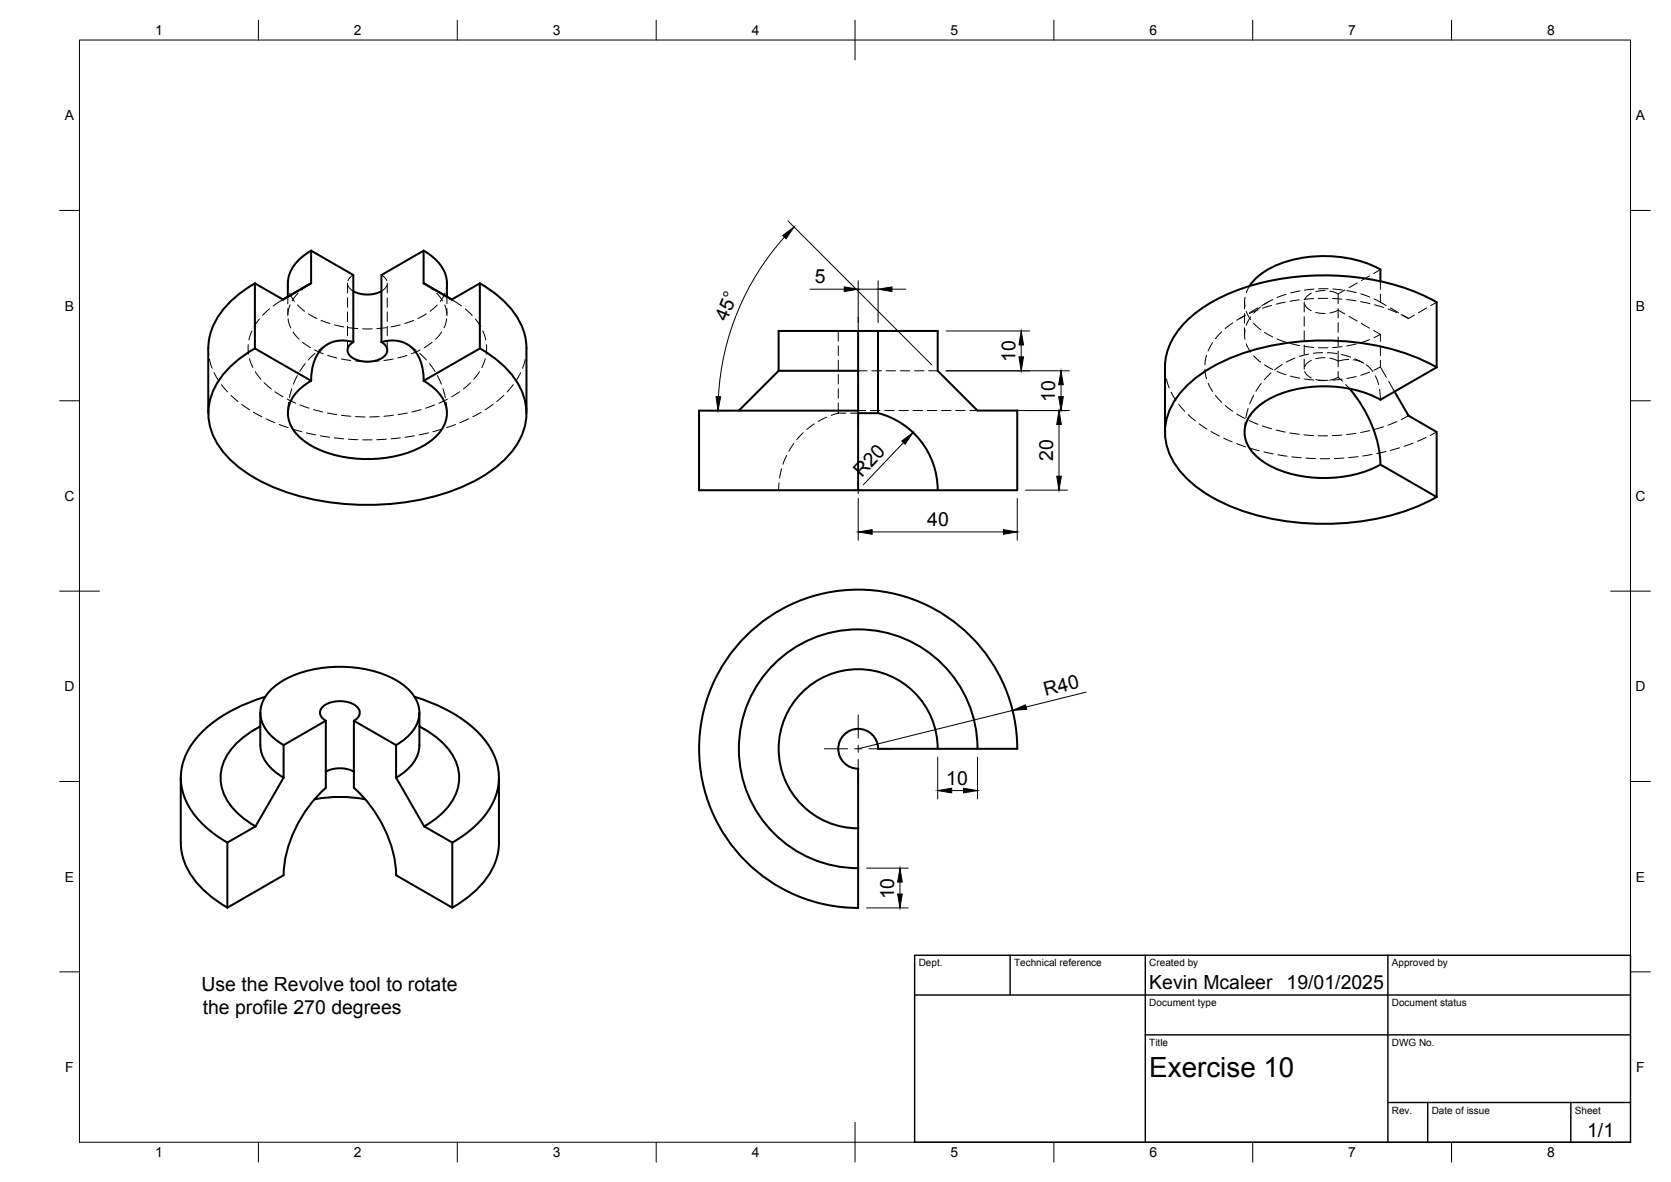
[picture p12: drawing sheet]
<svg xmlns="http://www.w3.org/2000/svg" width="420mm" height="297mm" viewBox="0 0 420 297" stroke-linecap="round" stroke-linejoin="round" font-family="sans-serif">
<!-- layer: Visible -->
<g fill="none" stroke="#000" stroke-width=".51">
<path d="M64.1 71.2v16.4M64.1 71.2a22.5 22.5 0 0 0-11.2 12.7l-.5 3.6v16.4M72.4 71.1v3.5M78.2 63l10.6 6.1v16.9a2.16 2.16 0 0 0-1.4 2 2.16 2.16 0 0 0 1.4 2.1 7.5 7.5 0 0 0 7.8-.5 2.07 2.07 0 0 0 .8-2 2.07 2.07 0 0 0-1.5-1.6v-16.9l10.6-6.1v8.2l7.1 4.1M78.2 71.2l-7 4.1-7.1-4.1M78.2 63v8.2M78.2 71.2h.1M78.2 63a10 10 0 0 0-5.8 8.1M88.8 73.2a7.8 7.8 0 0 0 7.1 0M106.5 63a10 10 0 0 1 5.9 8.1v3.5M106.5 71.2l7.1 4.1M113.6 75.3l7-4.1v16.4l-14.1 8.1"/>
<path d="M120.7 71.2a22.5 22.5 0 0 1 11.2 12.7l.5 3.6v16.4M347.1 67.7v3M347.1 67.7a31.2 31.2 0 0 0-28.9 .4l-1 .7a11.9 11.9 0 0 0-3 3.1M64.1 87.6l14.1 8.1M64.1 87.5a23.3 23.3 0 0 0-10.8 11.5 14.8 14.8 0 0 0 3.8 15.7 40.6 40.6 0 0 0 20.2 10.5 65.3 65.3 0 0 0 39.3-3 29.6 29.6 0 0 0 13.4-10.5 14.3 14.3 0 0 0-1.1-17.3 27.4 27.4 0 0 0-8.2-6.9M88.8 86a7.6 7.6 0 0 0-10 5.4l-.5 2.7-.1 1.6M95.9 86a7.6 7.6 0 0 1 10.1 5.4l.5 2.7v1.6a9.9 9.9 0 0 1 5.9 8.1 9.9 9.9 0 0 1-5.9 8.2 31.3 31.3 0 0 1-28.3 0 9.9 9.9 0 0 1-5.8-8.2 9.9 9.9 0 0 1 5.8-8.1M195.8 93.2h20M215.8 93.2v-10h-20v10l-10 10M215.8 83.2h20v10l10 10h10v20h-80v-20h40v20M215.8 93.2v10M220.8 83.2v20.6h-5"/>
<path d="M292.9 92.3v16.3M292.9 92.2a17.6 17.6 0 0 1 7.5-13.3 49.2 49.2 0 0 1 26-9.4 62.1 62.1 0 0 1 33.2 5.5l1.6 .9v16.4M339.3 97.7a31.2 31.2 0 0 1 7.8 19.1M350.6 98.4l3.6 6.1 7 4v16.4M361.2 92.3l-14.1 8.2a31.3 31.3 0 0 0-28.3 0 9.9 9.9 0 0 0-5.9 8.1 9.9 9.9 0 0 0 5.9 8.2 31.3 31.3 0 0 0 28.3 0M361.2 92.3a60.8 60.8 0 0 0-35.9-6.3 50.3 50.3 0 0 0-24.5 8.9 18 18 0 0 0-7.9 13.7 16.8 16.8 0 0 0 6.2 12.3 45.4 45.4 0 0 0 23.7 10 63.7 63.7 0 0 0 36.4-4.9l2-1.1M220.8 103.8a20 20 0 0 1 15 19.4M347.1 116.7l14.1 8.2M65.4 179.1l.1 8.2a10 10 0 0 0 5.8 8.1M66.7 175.1a35.5 35.5 0 0 0-17.7 10.9 14.5 14.5 0 0 0 .2 19.1 28.3 28.3 0 0 0 8 6.6M104.2 175.1a35.5 35.5 0 0 1 17.7 10.9 14.5 14.5 0 0 1-.2 19.1 28.3 28.3 0 0 1-8 6.6M105.5 179.1v8.2a10 10 0 0 1-5.9 8.1"/>
<path d="M45.4 195.5l.1 16.3a17.7 17.7 0 0 0 7.6 13.5l4.1 2.8M65.4 182.5a18.6 18.6 0 0 0-9.3 9.5 11.3 11.3 0 0 0 3.5 12.2l2.9 2.4 1.7 1.1M71.3 187.2a9.9 9.9 0 0 1-5.8-8.1 9.9 9.9 0 0 1 5.8-8.2 31.3 31.3 0 0 1 28.3 0 9.9 9.9 0 0 1 5.9 8.2 9.9 9.9 0 0 1-5.9 8.1M81.9 181.1v16.9a31.7 31.7 0 0 0-10.6 21.9M81.9 181.1l-10.6 6.1v8.2l-7.1 12.3M81.9 181.1a2.16 2.16 0 0 1-1.4-2 2.16 2.16 0 0 1 1.4-2.1 7.5 7.5 0 0 1 7.7 .5 2.07 2.07 0 0 1 .8 2 2.07 2.07 0 0 1-1.4 1.6M81.9 193.9a7.8 7.8 0 0 1 7.1 0M89 181.1v16.9a31.7 31.7 0 0 1 10.6 21.9M89 181.1l10.6 6.1M99.6 195.4l7.1 12.3M99.6 187.2v8.2M105.5 182.5a18.5 18.5 0 0 1 9.4 9.5 11.3 11.3 0 0 1-3.6 12.2l-2.9 2.4-1.7 1.1"/>
<path d="M125.5 195.5v16.3a17.7 17.7 0 0 1-7.7 13.5l-4.1 2.8M220.8 188.2h35M220.8 188.2a5 5 0 0 0-5-5 5 5 0 0 0-5 5 5 5 0 0 0 5 5v35a40 40 0 0 1-40-40 40 40 0 0 1 40-40 40 40 0 0 1 40 40M235.8 188.2a20 20 0 0 0-20-20 20 20 0 0 0-20 20 20 20 0 0 0 20 20M245.8 188.2a30 30 0 0 0-30-30 30 30 0 0 0-30 30 30 30 0 0 0 30 30M64.2 207.7l-7 4v16.4l14.1-8.2M79.1 200.9a34.1 34.1 0 0 1 12.7 0M106.7 207.7l7 4M113.7 211.7v16.4l-14.1-8.2"/>
</g>
<!-- layer: Hidden -->
<g fill="none" stroke="#000" stroke-width=".25">
<path d="M67.8 77.6l-1.8 1.7M71.1 75.3l-2.4 1.6M72.4 71.1l.1 1.4M72.4 74.6v1.8M72.4 77.5v1.8M72.9 73.7l1.1 2M72.9 76.6l-.5 2.3M74.8 76.6l1.8 1.6M75 73.7l-1.5 1.9M77.6 78.9l2.1 1.1M78.2 71.2l-2.4 1.7M87.4 71.1v2.5"/>
<path d="M87.4 74.8v2.4M87.4 78.4v2.4M87.5 71.7l.3 .6 1 .9M88.8 69.1l-.7 .6-.6 .9M95.9 69.1l1 .9 .4 .6M97.3 71.7l-.7 .9-.7 .6M97.4 71.1v2.5M97.4 74.8v2.4M97.4 78.4v2.4M106.6 71.2l2.3 1.7M107.2 78.9l-2.1 1.1M109.8 73.7l1.5 1.9"/>
<path d="M109.9 76.7l-1.7 1.5M111.8 76.6l.6 2.3M111.9 73.7l-1.2 2M112.4 71.1l-.2 1.4M112.4 74.6v1.8M112.4 77.5v1.8M113.7 75.3l2.4 1.6M117 77.6l1.7 1.7M312.9 75.9v1.7M312.9 78.8v2.4M313.1 79.3l-2.1 1.2M313.1 74.7l-.1 2.4"/>
<path d="M313.1 79.2l-1.5 .9M313.4 78.2l1.1 2.1M314.2 71.9l-.8 1.6M314.5 79.6l-1.1 2.1M316.2 77.4l-2 1.2M316.3 77.9l-2.2 .9M317 77.1l-1.8 1.6M318.7 76l-1.5 .8M319.7 76.8l-2.3 .7M320 75.3l-2 1.1M323.2 75.9l-2.3 .5M323.4 74l-2.3 .8"/>
<path d="M326.7 75.4l-2.3 .3M326.8 73.1l-2.3 .5M327.9 75.9v2.5M327.9 79.6v2.3M328 76.5l.7 1 1 .6M329.7 73.7l-1 .6-.7 1M330.3 75l-2.4 .2M330.4 72.7l-2.4 .2M330.8 78.5l2.4 .3M333.2 73l-2.4 .3M333.8 75h-2.4M333.9 72.6h-2.3"/>
<path d="M334.4 78.7l2.1-.8 1.7 1M334.4 73.1l2.1 .8M335 75l2.4 .2M335.1 72.6l2.4 .3M336.5 73.9v2.4M336.5 77.5v2.4M338.2 72.9l-1.7 1M338.6 75.3l2.4 .3M338.7 73l2.3 .5M339.2 79.5l2.1 1.2M341.3 71.1l-2.1 1.2M342.1 75.8l2.3 .5"/>
<path d="M342.2 73.9l2.2 .7M344.4 69.3l-2.1 1.2M345.5 75.1l1.6 .8M345.6 76.6l2.3 .7M347.1 67.7l-1.7 1M347.1 75.9l1.5 .9M347.1 70.7v2M347.1 73.9v2M349 77.7l2.2 .9M349.6 77.4l2 1.2M352.3 79.1l1.9 .9M352.7 79.2l1.5 .8"/>
<path d="M355.6 79.2l-1.4 .8M358.7 77.4l-2 1.2M361.2 76l-1.5 .8M52.4 87.5l.1 1.6M52.7 90.3l.6 2.2M53.8 93.6l1.2 2.1M55.7 96.7l1.5 1.8M58.1 99.3l1.7 1.6M62.4 86.6l.1 2.4M62.7 90.1l.9 2.3M63.3 83.2l-.7 2.2M64.2 93.4l1.4 1.9"/>
<path d="M65.2 80.1l-1.3 2M66.4 96.2l1.8 1.5M69.2 98.5l2 1.2M72.4 80.1l.7 2.3M73.4 97.6l-.6 2.4M73.7 83.4l1.5 1.8M74.8 94.4l-1 2.1M76.1 86l2 1.4M76.7 91.4l-1.3 1.9M79.1 87.9l2.2 1M79.2 88.8l-1.7 1.7M80.7 80.5l2.3 .8"/>
<path d="M82.4 86.5l-2.3 1.6M82.4 89.3l2.3 .7M84.1 81.6l2.3 .6M85.9 90.2l2.3 .4M87.4 82v2.4M87.4 85.5v2.5M87.6 82.3l2.4 .3M89.4 90.7l2.4 .1M91.2 82.6h2.4M95.3 90.7l-2.3 .1M97.1 82.3l-2.4 .3M97.4 82v2.4"/>
<path d="M97.4 85.5v2.5M98.9 90.2l-2.4 .4M100.6 81.6l-2.3 .6M102.3 89.3l-2.3 .7M102.4 86.5l2.2 1.6M104 80.5l-2.2 .8M105.5 88.8l1.7 1.7M105.6 88l-2.2 .9M108 91.4l1.4 1.9M108.6 86l-1.9 1.4M110 94.4l1 2.1M111.1 83.4l-1.6 1.8"/>
<path d="M111.4 97.6l.6 2.4M112.3 80.1l-.7 2.3M115.6 98.5l-2 1.2M118.3 96.2l-1.8 1.6M119.5 80.2l1.4 1.9M120.6 93.4l-1.5 1.9M121.4 83.2l.8 2.2M122 90.2l-.8 2.2M122.3 86.6v2.4M126.7 99.3l-1.8 1.6M129.1 96.7l-1.6 1.8M130.9 93.6l-1.1 2.1"/>
<path d="M132.1 90.3l-.7 2.2M132.4 87.5l-.1 1.6M210.8 83.2v2.6M210.8 86.9v2.4M210.8 90.5v2.4M210.8 94.1v2.4M210.8 97.7v2.3M215.8 93.2h2.2M219.2 93.2h2.4M222.8 93.2h2.4M226.4 93.2h2.3M229.9 93.2h2.4"/>
<path d="M233.5 93.2h2.3M292.9 92.3l.2 1.7M293.3 95.2l.7 2.3M294.5 98.6l1.2 2M303 92.8l.4 2.4M303.4 89.3l-.4 2.4M303.8 96.3l1.1 2.1M304.9 86.1l-1.1 2.1M305.6 99.4l1.6 1.7M307.2 83.4l-1.6 1.7M310 81.1l-1.9 1.5M312.9 82.4v1.7"/>
<path d="M313 82.9v2.3M313.4 86.4l1.1 2.1M315.2 81.2l1.8 1.6M315.2 89.4l1.8 1.6M315.2 99.3l-1 2.2M317.1 96.4l-1.3 1.9M317.9 83.5l2.1 1.2M318 91.7l2 1.2M319.6 93.7l-1.7 1.7M321.1 85.2l2.2 .8M321.1 93.4l2.2 .8M322.4 91.6l-1.9 1.4"/>
<path d="M324.5 86.3l2.3 .6M324.5 94.5l2.3 .5M325.6 90l-2.2 1M327.9 83.1v2.4M327.9 86.7v2.4M327.9 90.3v2.5M328 87l2.3 .3M328 95.2l2.3 .3M328 93.4l.7 .9 1 .7M329 89l-2.3 .6M329.7 90.6l-1 .6-.7 1M330.8 95.4l2.4 .2"/>
<path d="M331.5 87.4h2.4M331.6 95.6h2.3M332.6 88.6l-2.4 .2M333.2 89.9l-2.4 .3M333.8 88.6l2.3 .3M334.4 90l2.1 .7 2.6-.4M336.5 94.8l-2.1 .7M336.5 94.8l1 1M336.5 81.1v2.4M336.5 84.7v2.4M336.5 88.3v3.9M336.5 93.4v1.4"/>
<path d="M337.3 89.1l2.3 .7M337.5 87.1l-2.4 .2M337.5 95.3l-2.4 .2M338.3 96.6l1 1.1M340.3 90.4l2.2 .7M340.7 90.2l2.2 1.1M341 86.5l-2.4 .4M341 94.6l-2.3 .5M342.3 81.3l2.1 1.2M343.6 91.7l1.6 1.7M344.4 85.4l-2.3 .7M344.4 93.5l-2.3 .8"/>
<path d="M345.4 83.1l1.7 .9M345.8 94.4l.8 2.3M346.9 97.8l.2 2.7M347.1 92.2l-1.6 .8M347.1 84l-1.6 .9M347.1 92.2l1.5 2.6M347.1 84v1.8M347.1 86.9v2.4M347.1 90.5v1.7M349.2 95.8l1.4 2.6M60.8 101.6l1.9 1.4M63.8 103.6l2 1.1"/>
<path d="M66.9 105.3l2.2 .9M70.2 106.7l2.2 .8M72.2 100.3l2.2 1M72.6 101.1l-.2 2.8M73.6 107.8l2.3 .7M75.5 101.8l2.2 .8M77 108.8l2.4 .5M78.8 102.9l2.4 .6M80.5 109.5l2.4 .4M82.3 103.8l2.3 .4M84.1 110l2.3 .3M85.8 104.4l2.4 .2"/>
<path d="M87.6 110.4l2.4 .1M89.4 104.7l2.4 .1M91.2 110.5h2.4M95.3 104.7l-2.3 .1M97.1 110.4l-2.4 .1M98.9 104.4l-2.4 .2M100.7 110l-2.4 .3M102.4 103.8l-2.3 .4M104.2 109.5l-2.3 .4M105.9 102.9l-2.3 .6M107.7 108.8l-2.3 .5M109.3 101.8l-2.3 .8"/>
<path d="M111.1 107.8l-2.2 .7M112.2 101.1l.2 2.8M112.5 100.3l-2.1 1M114.5 106.7l-2.2 .8M117.8 105.3l-2.2 .9M121 103.6l-2.1 1.1M124 101.6l-2 1.4M196.5 117.8l-.5 2.3M197.8 114.5l-.9 2.2M199.6 111.4l-1.3 2M202 108.7l-1.7 1.8M204.7 106.5l-1.9 1.4"/>
<path d="M207.9 104.8l-2.1 1.1M210.8 103.8h1.9M210.8 101.2v2.6M210.8 103.8l-1.8 .6M213.9 103.8h1.9M215.8 103.2h1.9M218.9 103.2h2.4M222.4 103.2h2.4M226 103.2h2.4M229.6 103.2h2.4M233.2 103.2h2.3M236.7 103.2h2.4"/>
<path d="M240.3 103.2h2.4M243.9 103.2h1.9M296.4 101.6l1.5 1.8M298.8 104.2l1.8 1.6M301.5 106.5l2 1.3M304.5 108.4l2.1 1.2M307.7 110.1l2.2 1M308.1 101.9l1.9 1.5M311 104l2 1.2M311 111.5l2.2 .8M313.1 106.1l-.2 2.5M313.8 102.6l-.5 2.4"/>
<path d="M314.1 105.7l2.2 .9M314.3 112.7l2.3 .6M317.4 107l2.3 .7M317.8 113.6l2.3 .5M320.8 108.1l2.4 .5M321.3 114.3l2.3 .3M324.3 108.8l2.4 .3M324.8 114.8l2.4 .2M327.9 109.3l2.4 .2M328.4 115.1l2.4 .1M331.4 109.5h2.4M334.3 115.3h-2.3"/>
<path d="M337.4 109.3l-2.4 .2M337.9 115.1l-2.4 .1M340.9 108.9l-2.3 .3M341.5 114.8l-2.4 .2M344.4 108.2l-2.3 .5M345 114.2l-2.4 .4M347.9 107.2l-2.3 .7M348.5 113.5l-2.3 .5M351.2 105.9l-2.2 .9M351.9 112.5l-2.3 .7M354.2 104.5l-1.9 .9M355.3 111.3l-2.2 .8"/>
<path d="M358.6 109.9l-2.2 1M361.2 108.5l-1.6 .9M195.9 121.3l-.1 1.9"/>
</g>
<!-- layer: BORDER -->
<g fill="none" stroke="#000" stroke-width=".25">
<path d="M20 10.1h390v276.9h-390zM65 5.1v5M115 5.1v5M165 5.1v5M215 5.1v10M265 5.1v5M315 5.1v5M365 5.1v5M15 52.9h5M410 52.9h5M15 100.7h5M410 100.7h5"/>
<path d="M15 148.6h10M405 148.6h10M15 196.4h5M410 196.4h5M15 244.2h5M410 244.2h5M65 287v5M115 287v5M165 287v5M215 282.1v9.9M265 287v5M315 287v5"/>
<path d="M365 287v5"/>
</g>
<!-- layer: TITLEBLOCK -->
<path d="M230 250h180M230 240.1h180v46.9h-180zM254 240.1v9.9M288 240.1v46.9M349 240.1v46.9M288 260.1h122M349 277.1h61M359 277.1v9.9M395 277.1v9.9" fill="none" stroke="#000" stroke-width=".36"/>
<!-- layer: FD_Dimensions -->
<g fill="none" stroke="#000" stroke-width=".25">
<path d="M197.3 59.6a65.2 65.2 0 0 0-16.7 40.1M198.2 55.5l36.1 36.2M203.7 72.7h8.6M215.8 72.7h5M215.8 70.6v10.5M220.8 70.6v10.5M224.3 72.7h3.5M237.9 93.2h31M237.9 83.2h21M256.8 86.7v3M266.8 96.7v3M178.4 103.2h5.3"/>
<path d="M227.2 111.2l-10.1 10.6M247.9 103.2h21M266.3 106.7v13M215.8 125.3v10.5M219.3 133.7h33M255.8 125.3v10.5M257.9 123.2h10.5M254.6 178.5l-38.8 9.7M273.1 173.9l-15.1 3.8M235.8 190.3v10.5M239.3 198.7h3M245.8 190.3v10.5"/>
<path d="M217.9 218.2h10.5M217.9 228.2h10.5M226.3 221.7v3"/>
</g>
<g fill="#000" stroke="#000" stroke-width=".25">
<path d="M196.8 59.2l2.8-2.1-1.9 2.9zM212.3 72.1l3.5 .6-3.5 .6zM220.8 72.7l3.5-.6v1.2zM180 99.7h1.2l-.7 3.5zM256.2 89.7h1.2l-.6 3.5zM256.8 83.2l.6 3.5h-1.2zM266.2 99.7h1.2l-.6 3.5zM266.8 93.2l.6 3.5h-1.2zM226.7 110.8l2.9-2.1-2 2.9zM265.7 119.7h1.2l-.6 3.5zM266.3 103.2l.6 3.5h-1.2zM215.8 133.7l3.5-.6v1.2z"/>
<path d="M252.3 133.1l3.5 .6-3.5 .6zM254.6 178.5l3.3-1.4 .2 1.2zM235.8 198.7l3.5-.6v1.1zM242.3 198.1l3.5 .6-3.5 .5zM226.3 218.2l.6 3.5h-1.2zM225.7 224.7h1.2l-.6 3.5z"/>
</g>
<!-- layer: Smart Centers -->
<path d="M215.8 79.7v11.1M215.8 92.6v1.8M215.8 96.2v11.1M214.9 123.2h1.8M215.8 122.3v1.8M215.8 179.7v5.8M207.3 188.2h5.8M214.9 188.2h1.8M215.8 187.3v1.8M215.8 190.8v5.9M218.5 188.2h5.8" fill="none" stroke="#000" stroke-width=".25"/>
<text font-size="7" x="289" y="270.6">Exercise 10</text>
<g font-size="4.9">
<text x="204.9" y="71.2">5</text>
<text x="182.8" y="80.9" transform="rotate(-67 182.8 80.9)">45°</text>
<text x="255.3" y="91" transform="rotate(-90 255.3 91)">10</text>
<text x="265.3" y="101.1" transform="rotate(-90 265.3 101.1)">10</text>
<text x="264.8" y="115.9" transform="rotate(-90 264.8 115.9)">20</text>
<text x="216.7" y="120.1" transform="rotate(-46 216.7 120.1)">R20</text>
<text x="233.2" y="132.2">40</text>
<text x="262.9" y="175" transform="rotate(-14 262.9 175)">R40</text>
<text x="237.9" y="197.2">10</text>
<text x="224.8" y="226" transform="rotate(-90 224.8 226)">10</text>
<text x="50.7" y="249">Use the Revolve tool to rotate</text>
<text x="289" y="248.5">Kevin Mcaleer</text>
<text x="323.5" y="248.5">19/01/2025</text>
<text x="51" y="254.9">the profile 270 degrees</text>
<text x="399.1" y="285.7">1/1</text>
</g>
<g font-size="3.5">
<text x="39" y="8.8">1</text>
<text x="89" y="8.8">2</text>
<text x="139" y="8.8">3</text>
<text x="189" y="8.8">4</text>
<text x="239" y="8.8">5</text>
<text x="289" y="8.8">6</text>
<text x="339" y="8.8">7</text>
<text x="389" y="8.8">8</text>
<text x="16.3" y="30.2">A</text>
<text x="411.3" y="30.2">A</text>
<text x="16.3" y="78">B</text>
<text x="411.3" y="78">B</text>
<text x="16.2" y="125.9">C</text>
<text x="411.2" y="125.9">C</text>
<text x="16.2" y="173.7">D</text>
<text x="411.2" y="173.7">D</text>
<text x="16.3" y="221.6">E</text>
<text x="411.3" y="221.6">E</text>
<text x="16.4" y="269.4">F</text>
<text x="411.4" y="269.4">F</text>
<text x="39" y="290.8">1</text>
<text x="89" y="290.8">2</text>
<text x="139" y="290.8">3</text>
<text x="189" y="290.8">4</text>
<text x="239" y="290.8">5</text>
<text x="289" y="290.8">6</text>
<text x="339" y="290.8">7</text>
<text x="389" y="290.8">8</text>
</g>
<g font-size="2.5">
<text x="231" y="242.9">Dept.</text>
<text x="255" y="242.9">Technical reference</text>
<text x="289" y="242.9">Created by</text>
<text x="350" y="242.9">Approved by</text>
<text x="289" y="252.8">Document type</text>
<text x="350" y="252.8">Document status</text>
<text x="289" y="262.9">Title</text>
<text x="350" y="262.9">DWG No.</text>
<text x="350" y="279.9">Rev.</text>
<text x="360" y="279.9">Date of issue</text>
<text x="396" y="279.9">Sheet</text>
</g>
</svg>
